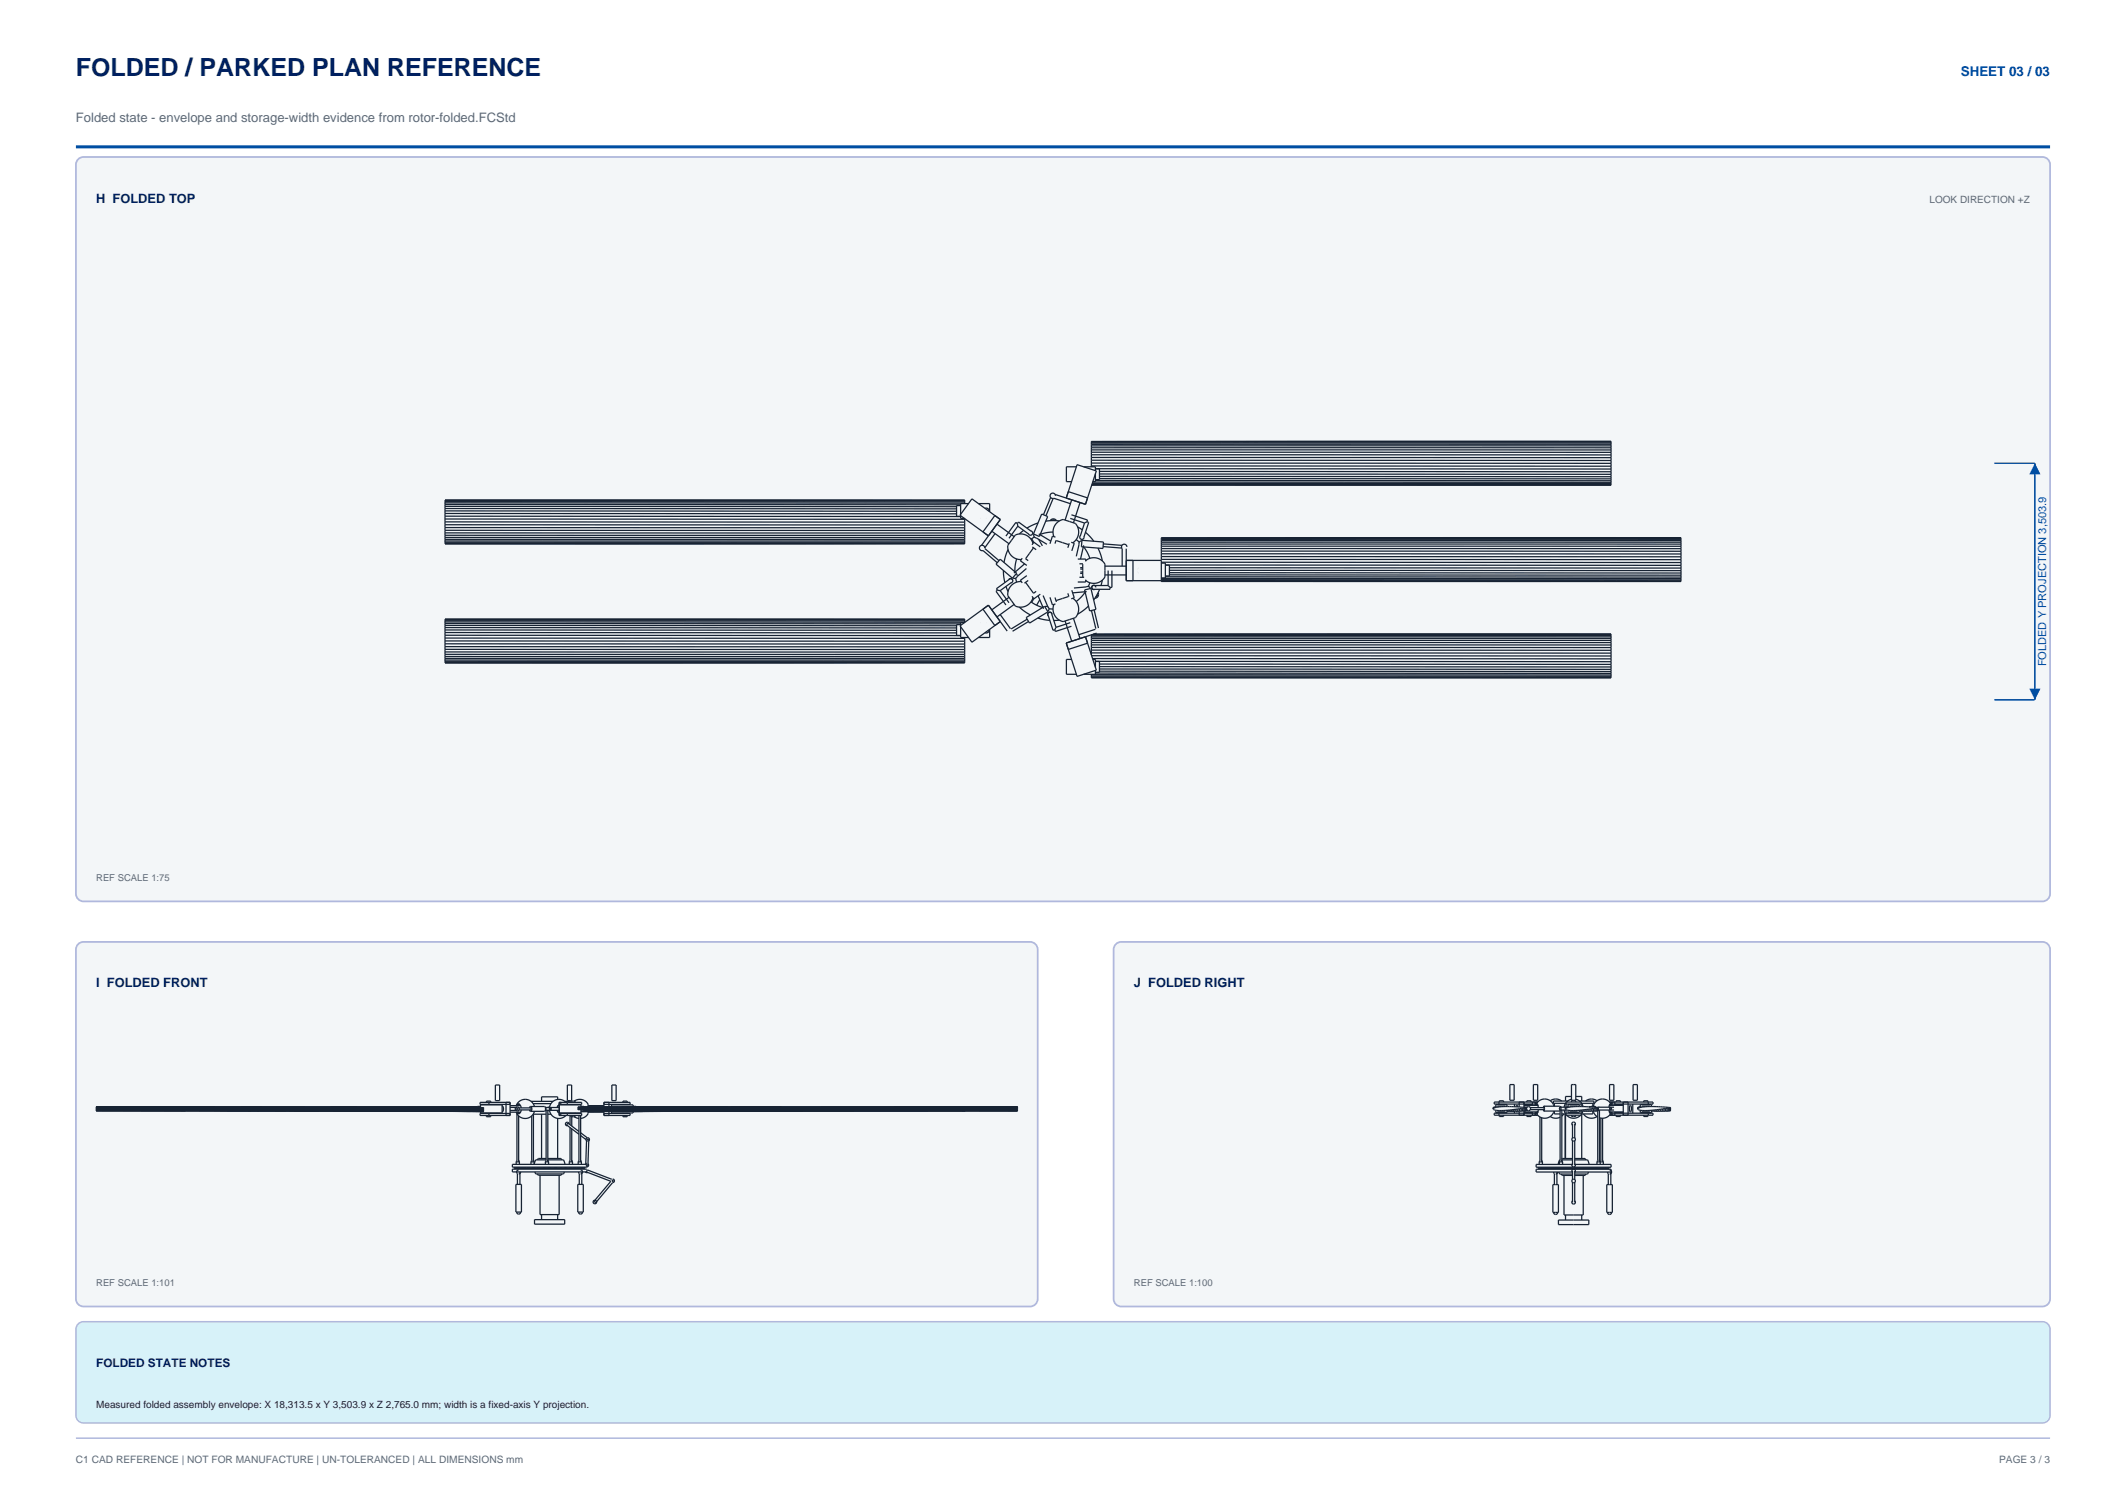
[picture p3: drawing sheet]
<svg xmlns="http://www.w3.org/2000/svg" width="420mm" height="297mm" viewBox="0 0 420 297" stroke-linecap="round" stroke-linejoin="round" font-family="sans-serif">
<path d="M15 29h390" fill="none" stroke="#004ea2" stroke-width=".6"/>
<path d="M15.3 31.6l.7-.5 .5-.1h387a1.5 1.5 0 0 1 1.5 1.5v144a1.5 1.5 0 0 1-1.5 1.5h-387a1.5 1.5 0 0 1-1.5-1.5v-144z" fill-rule="evenodd" fill="#f3f6f8" stroke="#b0b8dd" stroke-width=".35"/>
<g fill="none" stroke="#172333" stroke-width=".25">
<path d="M87.9 98.8h102.7M87.9 98.9h102.7M87.9 99.1h102.7M87.9 99.3l102.7 .1M87.9 99.6l101.9 .1M87.9 100l101.1 .1M189.8 99.8h-.8v2.2h.8l-101.9-.1M190.6 98.8l-102.7-.1v8.7h102.7v-5M190.6 98.8v.6M191.3 99.4h-1.5v2.2M193.3 99.4h2.2v1.7M207.6 98.2l-1.5 3.4"/>
<path d="M208 98.4l-1.4 3.5M208.4 97.6l6 2 2.2-6.6-3.8-1.2-2.2 6.6M208.5 97.9a.53 .53 0 0 0-.6-.5 .53 .53 0 0 0-.4 .7 .53 .53 0 0 0 .7 .3l3.3 1.1M211 97.1l3.9 1.2M211.7 98.7l-1.3 4M212.6 92.2h-1.9v2.9h1M213.4 99.2l-1.3 4M214.1 92.2h2.3v.7M215.6 92l102.7 .1M215.6 91.4l102.7 .1M215.6 90.9h102.7M215.6 90.3l102.7 .1"/>
<path d="M215.6 89.8h102.7M215.6 89.3h102.7M215.6 88.8l102.7 .1M215.6 88.4h102.7M215.7 95.8h102.6M215.7 95.6l102.6 .1M215.8 95.4l102.5 .1M215.9 95.2h102.4M216.4 94.9h101.9M216.4 92.6h101.9M216.4 93.6v1.5h-.5M216.4 92.6h.8v2.1h-.8"/>
<path d="M217.2 94.5l101.1 .1M217.2 94.1h101.1M217.2 93.6l101.1 .1M217.2 93.1l101.1 .1M318.3 87.2v8.6h-102.6M318.3 88.1h-102.7M318.3 87.7h-102.7M318.3 87.5h-102.7M318.3 87.3h-102.7M318.3 87.2h-102.7M318.3 87.2h-102.7v5M87.9 100.4l101.1 .1"/>
<path d="M87.9 100.9l101.1 .1M87.9 101.4l101.1 .1M87.9 102.5l102.7 .1M87.9 103.1h102.7M87.9 103.6l102.7 .1M87.9 104.2h102.7M87.9 104.7h102.7M87.9 105.2l102.7 .1M87.9 105.7h102.7M87.9 106.1h102.7M189.8 101.8v.6h.7M190.6 106.5h-102.7"/>
<path d="M190.6 106.8h-102.7M190.6 107.1h-102.7M190.6 107.2l-102.7 .1M190.6 107.3l-102.7 .1M193.8 102.4h.1M194.5 108.3l2.9 2.4M194.6 108.2a.53 .53 0 0 0-.6-.5 .53 .53 0 0 0-.5 .6 .53 .53 0 0 0 .7 .4l2.8 2.4M194.6 100.4h.5l.3 .6M194.8 102.4h.1M195.3 105.8l-5.6-4.1 2.3-3.2 5.6 4.1-3.7 5.1M195.9 104.9l3.4 2.5M196.5 101.8l-2.3 3.2"/>
<path d="M196.6 105.4l-2 2.8M196.9 103.5l3.5 2.5M197.1 116.6l-.3 .2 1.9 2.7M197.1 116.6h.5M197.6 116.6l1.7 2.4M197.6 110.4l3.2 2.8-.8 1-3.2-2.8zM198.2 112.6l.3 2.4M198.7 115.8l.4 1M199.1 108.5l-.7 2.6M199.3 114.5a.43 .43 0 0 1 .5-.2 .43 .43 0 0 1 .3 .4M199.3 118l-3.4 2.4M199.8 115.1l-2.2 1.5"/>
<path d="M200.1 114.7a.4 .4 0 0 0-.3-.4 .4 .4 0 0 0-.5 .2l-2.4 1.8 .2 .3M200.1 114.7l-.1 .2-.3 .2M200.4 119.4l-3.5 2.4M200.6 114.2l.2 .8M200.8 113.3l.2 .4M200.8 110.4l-.2 1.2-.1 1.3M201 103.4l-.3-.2-2 2.7M201 103.4l.1 .5M201 103.4l.2-.3 2.5 1.8M201.1 103.9l-1.8 2.4M201.1 103.9l2.1 1.6M201.4 119.9l2.2 1.5"/>
<path d="M201.8 114.8l-.8 .1-.9 .4-.5 .6-.4 .7a1.42 1.42 0 0 0 .5 1.8l.3 .5a1.95 1.95 0 0 0 3 .6l.7-.7 .4-.8M201.9 110.2l-.3 .5 1.3 1M202.2 104.7l-.8 .7M202.4 111.3l-2.1 1.9M202.6 115l1.5 2.1M202.6 110.3l.5 .4M202.8 112.3l-2.1 1.9-.6-.1M202.9 113.7l-1.3 .9 .3 .5M203.1 114.6l-.7 .6M203.6 104.8a.43 .43 0 0 1 .3 .7 .43 .43 0 0 1-.7-.1M203.7 118.9l1.1 .6 1.2 .5M203.8 106.4l.4 .7"/>
<path d="M203.9 107.6l.3-.5 1.3 .9M204 108l.7 .6M204.1 107.3l-.4-.7-.6-.7-.7-.4-.8-.1a1.42 1.42 0 0 0-1.6 1l-.3 .5a1.95 1.95 0 0 0 .3 3.1l.9 .4 .9 .1M204.1 108.2l-1.5 2.1M204.2 118.2l-.4 .7M204.3 105.5l.1 .6 2.4 1.4M204.4 106l-.7 .5M204.7 116.8l-.6 .4M205.1 103.3l-2.2 1M205.1 117.7l1.1 2.5M205.2 106.5l.7 1.3M205.2 105.4l2.4 1.5"/>
<path d="M205.4 118.4l-.6 1.1M205.5 117.3l-1.3 1-.3-.5M205.8 101.5l1.2 .5-1.7 3.9-1.1-.5zM206.1 117.6l.9 2.3M206.4 119.8a.53 .53 0 0 1 .7 .2 .53 .53 0 0 1-.1 .7M207.4 118l.5 1.5 .6-.2M207.5 102.8a.73 .73 0 0 1 1.2 0M207.7 102.8l.3-.1 .5 .1M208 105.1l-1.2 .1-1.3 .3M208.2 106l-.2-.8 .1-.8 .4-.8 .6-.6a1.42 1.42 0 0 1 1.9-.1l.5 .2a1.95 1.95 0 0 1 1.5 2.6l-.4 .9-.7 .6M208.4 118l.3 .9M208.5 106.1l-.6-.2-.5 1.5"/>
<path d="M208.6 106.7l-.2 .6M208.7 106.8l2.5 .7M209.3 102.9h-2.7M211 117.2l.2 .6M211.1 117.8l-2.5 .8M211.2 107.3l-.2 .9M211.4 102.4l2.9 .9M211.6 107.1l.6 .2-.5 1.5M211.7 101.7l3.1 1-.1 .3M211.7 116.6l.5 1.5-.6 .1M211.9 118.1l.6 .6 .5 .8 .1 .8-.1 .8a1.42 1.42 0 0 1-1.5 1.2l-.5 .1a1.95 1.95 0 0 1-2.8-1.2l-.2-.9 .2-.9M212.2 116.1l2.8-.3 .4 .4"/>
<path d="M212.6 106.6l.6 .5M212.9 104l.9 .6M212.9 110.4h1.6v.5M213.3 111.3h.6M213.3 114h.9M213.4 113.2h.5M213.4 112.1h.5M213.4 113h.5M213.4 112.4h.5M213.4 105.8a.43 .43 0 0 0 .2 .7 .43 .43 0 0 0 .6-.4M213.7 106.8l-.5 .3-.6 2.8M213.7 106.7l4.3 .3-.1 1.3-4.3-.3z"/>
<path d="M213.9 111.4v2.6M214.1 107.7l-.6 2.7M214.1 108l.7 1.1 .5 1.2M214.2 106v.1M214.3 103.3l-.9 2.5M214.3 116.5l1.2-.3 1 4.1-1.2 .3zM214.4 116.9l-.8 1-1 .9M214.4 105.1l1.7 1.8M214.5 110.7l.7-.4 .8-.2 .9 .2 .7 .3a1.42 1.42 0 0 1 .7 1.8v.5a1.95 1.95 0 0 1-2.1 2.3l-.9-.1-.8-.5M214.5 114.5v.4h-1.6M214.7 116.8l-2.8 .3M214.7 103l-.4 .3"/>
<path d="M214.7 103l.4 .2-1 2.9M215 119.7l-2.1 1.6M215.3 115.1l-.3 .7M216.2 115.6h2.7M216.3 115.6a.43 .43 0 0 0-.6 .4 .43 .43 0 0 0 .6 .4M216.5 116a.4 .4 0 0 0-.5-.4 .4 .4 0 0 0-.3 .5 .4 .4 0 0 0 .5 .3h3.1v-.4M216.8 117.3v.3l-.4 .3M216.9 108.2l.9 2.6M216.9 117a.73 .73 0 0 1-.6 1.1M217.2 116.4l-1.1 2.1M217.8 114.6l-.3 1M217.9 107.9l3.7 .3"/>
<path d="M218 107.4l3.7 .3M218.3 111.8h4.2M218.3 113.5h4.2M218.9 115.6l.4 .4M218.9 112.7v2.9M219.7 112.7v3.3h-.4M222.5 108.4v6.3h109.6M222.5 110.7h6.9M222.6 108a.53 .53 0 0 0-.7-.5 .53 .53 0 0 0-.2 .9v3.4M223.8 110.7v4M224.7 113h.1M224.7 112.4h.1"/>
<path d="M224.8 112.2h.1M224.8 113.1h.1M229.4 114.8h102.7M229.4 106.2h102.7v8.6h-102.7zM229.4 114.5h102.7M229.4 114.2l102.7 .1M229.4 111l102.7 .1M229.4 110.5h102.7M229.4 109.9l102.7 .1M229.4 109.4h102.7M229.4 108.8l102.7 .1M229.4 108.3h102.7"/>
<path d="M229.4 107.9h102.7M229.4 107.4h102.7M229.4 111.2h.8v2.9h-.8M230.2 113.9l101.9 .1M230.2 111.6h101.9M230.2 111.6h.8v2.1h-.8M231 113.5l101.1 .1M231 113.1l101.1 .1M231 112.6l101.1 .1M231 112.1l101.1 .1M332.1 107.1h-102.7M332.1 106.8h-102.7"/>
<path d="M332.1 106.5h-102.7M332.1 106.3h-102.7M332.1 106.2h-102.7M87.9 122.3h102.7M87.9 122.4h102.7M87.9 122.6h102.7M87.9 122.8l102.7 .1M87.9 123.1l101.9 .1M87.9 123.5l101.1 .1M87.9 123.9l101.1 .1M87.9 124.4l101.1 .1M87.9 124.9l101.1 .1"/>
<path d="M87.9 126l102.7 .1M87.9 126.6h102.7M87.9 127.1l102.7 .1M87.9 127.7h102.7M87.9 128.2l102.7 .1M87.9 128.7l102.7 .1M87.9 129.2h102.7M87.9 129.6h102.7M189.8 123.4h-.8v2.1h.8l-101.9-.1M189.8 123.8v2.1h1.5M190.5 123h-.7v.5M190.6 122.9v-.6h-102.7v8.6h102.7"/>
<path d="M190.6 130h-102.7M190.6 130.3h-102.7M190.6 130.6h-102.7M190.6 130.7l-102.7 .1M190.6 130.9h-102.7M190.6 125.9v5M193.8 123h.1M194.2 120.3l2.3 3.2M194.8 123h.1M195.4 124.4l-.3 .5h-.5M195.5 124.3v1.6h-2.2M197.6 121.4l2 2.8"/>
<path d="M197.6 122.7l-5.6 4.1-2.3-3.2 5.6-4.1 3.7 5.1M202.7 122l3.7-2.3 .6 1.1-3.6 2.2zM202.9 122.3l-3.1 1.9M203.2 122.7l-3.2 2M205 122l2.4 .5M207.2 120.2l.8 .1M207.8 121.3l.8 2.6M207.8 121.3a.4 .4 0 0 0-.5-.4 .4 .4 0 0 0-.2 .7l.9 2.9 .4-.2M207.8 121.4a.43 .43 0 0 0-.5-.5 .43 .43 0 0 0-.2 .7M208.6 123.9l-.2 .4M209.3 122.5h-1.1M210.4 122.6l1.3 4"/>
<path d="M211.4 123l-2.8 .9M211.7 123.7l-3.2 1-.1-.4M211.7 130.2h-1v3h1.9M212.1 122.1l1.3 4M214.9 127l-3.9 1.2M215.6 133.8h102.7M215.6 133.2v.6l102.7 .1M215.6 133.7h102.7M215.6 133.5h102.7M215.6 133.2l102.7 .1M215.6 128.9l102.7 .1M215.6 128.4h102.7"/>
<path d="M215.6 127.8l102.7 .1M215.6 127.3l102.7 .1M215.6 126.9h102.7M215.6 126.5h102.7M215.6 125.4v3.9M215.6 120.6l.9 3.6M215.7 129.5h102.6M215.8 130l102.5 .1M215.9 130.2h.5v1.6M216.1 125.2h102.2v8.7M216.1 120.4l.9 3.6M216.4 124.3l-3.3 1"/>
<path d="M216.4 132.9l101.9 .1M216.4 130.6l101.9 .1M216.4 132.4v.8h-2.3M216.4 130.6h.8v2.2h-.8M216.6 125l-6 2 2.2 6.6 3.8-1.3-2.2-6.6M217.2 132.5l101.1 .1M217.2 132.1l101.1 .1M217.2 131.6l101.1 .1M217.2 131.1l101.1 .1M318.3 126.1h-102.7M318.3 125.8h-102.7M318.3 125.5h-102.7"/>
<path d="M318.3 125.3l-102.7 .1M318.3 125.2l-102.4 .1"/>
</g>
<path d="M15.6 186.3l.9-.3h187a1.5 1.5 0 0 1 1.5 1.5v69a1.5 1.5 0 0 1-1.5 1.5h-187a1.5 1.5 0 0 1-1.5-1.5v-69l.1-.5z" fill-rule="evenodd" fill="#f3f6f8" stroke="#b0b8dd" stroke-width=".35"/>
<g fill="none" stroke="#172333" stroke-width=".25">
<path d="M19 218.6l76.5 .2M19 218.6l76.5 .3M19 218.6l76.5 .4M19 218.6l76.5 .5M19 218.7l76.5 .5M19 218.7l76.5 .7M19 218.8l76.5 .6M19 218.8l76.5 .6zM19 218.8l76.5 .7zM19 218.9l76.5 .6M19 219l76.5 .5M19 219.1l73.9 .4"/>
<path d="M19 219.2l68.3 .3M19 219.2l61.7 .2M19 219.3l53.7 .1M19 219.3l44 .1M19 219.4h.1M19 219.4h17.7M21.2 218.6h11.8M21.2 218.6l74.3 .1M21.2 218.6h-2.2v.8M33 218.6h14.5M33 218.6l61.9 .1M36.7 219.4l-17.7-.1 32.2 .1"/>
<path d="M36.7 219.4h14.5M47.5 218.6h17.7M47.5 218.6h46.8M49.8 219.3h-6.3M51.2 219.4h11.8M56.5 219.4h-5.8M57.2 219.4h5.3M63 219.4h9.7M65.2 218.6h29.1zM72.7 219.4h8M80.7 219.4l12.2 .1M92.9 219.5h2.6"/>
<path d="M94.9 218.5h-.6v.2M94.9 218.7v-.5h4.3v1.6h-4.3v-.3M95.5 219.2l-76.5-.5 76.5 .6M95.5 218.7v.8M96.1 217.7v-.3h.8v.3M96.1 218.1v.1M96.1 219.8v.1M96.6 217.7v.4M96.6 219.9v.4M96.9 218.1v.1M96.9 219.8v.1M97.9 214.3h.8v3h-.8z"/>
<path d="M98.2 218.1v.1M98.2 219.8v.1M99.2 218.4a.84 .84 0 0 1 0 1.2M100 217.7v2.6M100.8 219.6h2M100.8 218.7h1.1M100.8 219.3h1.1M100.8 218.3h2M100.8 218.1h-6v-.4h6v2.6h-6v-.4h6M102 218.3l.7-.9 1.1-.3 1.1 .4 .7 1M102 218.3a.51 .51 0 0 1 .7-.2 .51 .51 0 0 1 .3 .6v.1M102.1 219.9v9.3l-.1 .2"/>
<path d="M102.2 219.6l.3 .3M102.2 218.7l-.3 .2 .3 .4M102.2 218.8l.1 .1-.1 .3M102.2 219.6l.4 .3M102.2 219.6l.4 .3zM102.3 218.2l.3-.1-.4 .2zM102.3 219.6l.3 .3M102.4 219.6l.2 .3M102.5 218.2l.1-.1-.2 .2zM102.5 219.6l.2 .2M102.5 218l-.3 .3M102.5 219.2h2.4"/>
<path d="M102.5 218.8h2.4M102.5 218.1h.1M102.5 218.1l-.3 .2M102.6 218.1l-.4 .2M102.6 218.1l-.3 .2 .3-.2M102.6 219.9l-.3-.3 .3 .3M102.6 219.9h-.1M102.6 218.1l-.3 .2M102.7 218.1l-.3 .2M102.7 218.1l-.2 .2M103 219.2l-.1 .3a.45 .45 0 0 1-.4 .4 .45 .45 0 0 1-.5-.3M104.6 219.2l.2 .3"/>
<path d="M104.8 218.8a.2 .2 0 0 1 .1 .2 .2 .2 0 0 1-.1 .2M104.8 218.5l-.2 .3M104.8 218.5a.58 .58 0 0 1 0 1M104.8 218.5h2.7l.3 .4M104.9 217.5h4.4M105.3 217.9h3.5M105.6 219.5l-.3 .5-.4 .5-1.1 .4-.6-.1-.5-.3-.7-.9M107.7 218.6l.2 .2M107.8 219.1l-.3 .4h-2.7M107.9 219.2l-.2 .1M108.1 218.7l-.3 .3 .1 .2v10l-.1 .2M108.1 218.7l-.3 .2 .2 .4h2.5"/>
<path d="M108.1 218.7h.1M108.1 218.7h2.4M108.2 219.3h-.1M108.2 219.3v10.1M108.3 218.6h.3M108.3 219.3h.3M108.6 219.3l.4 .9 .8 .6h1.1l.9-.5M108.8 218.7v.6M108.8 218.7l-.3 .3 .3 .3M110.1 219.3l.4 .5zM110.2 217.1v-.5h-3.2v.9M110.4 219.6h.1"/>
<path d="M110.4 218.3h.1M110.5 218.2l-.4 .5 .4-.5h4.3v.4l86.2 .1M110.5 218.1h4.4v-.4h-4.4v2.6h4.4v-.4h-4.4M110.8 217.7v.5M110.8 219.8v.5M111.6 217.5h1v.2M111.8 217.7l-.9-.5h-1l-.9 .5-.4 1M112.1 217.7v.4M112.1 219.9v.4M112.1 214.3h.8v3h-.8zM112.8 217.7v-.3h.8v.3M112.8 218.1v.1"/>
<path d="M112.8 219.8v.1M113.4 217.4l.9-.3 1 .1 .8 .7 .1 .7M113.6 218.1v.1M113.6 219.8v.1M114.2 219.1l86.8 .1M114.2 218.8l76.5 .2M114.2 218.8l86.8 .2M114.2 218.7l86.8 .2M114.2 218.6l76.5 .2M114.2 219.1l76.5 .2M114.2 219l76.5 .2M114.2 218.9l86.8 .3"/>
<path d="M114.4 219.8v.1M114.7 219.8v.1M114.8 219.2l75.9 .1M114.8 219.5h.6M114.8 218.5l8 .1M114.8 219.1v.7h-4.3M115.4 219.3l75.3 .1M115.4 219.2v.3M116.2 219.5v.4l-.3 .4-.6 .4-.6 .2M116.2 219.6h3.1M116.2 218.3h3.1M119.3 218.1h5.2v-.4h-5.2v.9"/>
<path d="M119.3 219.4v.9h5.2v-.4h-5.2M120.3 217.7v.9M120.3 219.4v.9M120.8 218.6v-.4h4.3v.4h8M120.9 214.3h.8v3h-.8zM122.4 219.5h-7.6M122.8 218.6l67.9 .1M122.8 218.6h21.7M123.1 217.7v-.3h.8v.3M123.1 218.1v.1M123.1 219.8v.1M123.9 218.1v.1"/>
<path d="M123.9 219.8v.1M124.5 218.6h.1M125.1 219.5h.6M125.1 218.5h.6v.1M125.1 219.4v.4h-4.3v-.4M125.7 219.4v.1M129.5 219.4l-14.7 .1M133 219.4l-7.9 .1M133.1 218.6h10.7M133.1 218.6h21.3M136.7 219.4l-3.6 .1M137 219.4l-21.6 .1"/>
<path d="M139.8 219.4l-14.7 .1M144.5 218.6h46.2M146.7 219.4h-9.7M146.7 219.4h-31.3M147.3 219.4l-21.6 .1M157 219.4h-9.7M157 219.4h-24.5M158.5 219.4h-11.8M162.2 218.6h-17.7M162.2 218.6h28.5M168.8 219.4h-11.8M168.8 219.4h-19.6"/>
<path d="M173 219.4h10.3M173 219.4h-57.6h43.1M173 219.4h-14.5M176.7 218.6h-14.5M176.7 218.6h14v.8M183.3 219.4h-14.5M190.7 219.4h-17.7M190.7 219.4h.1M190.7 218.7h10.3M190.7 218.6h10.3M190.7 218.6h10.3v.8M190.7 219.4h10.3"/>
<path d="M190.7 219.3l10.3 .1-10.3-.1M190.7 219.3h10.3M190.7 218.6h-14M190.7 218.9l10.3 .1M190.7 218.7l10.3 .1M190.7 219.1h10.3M201 219.4h-17.7M201 219.4h.1M201 218.8l-86.8-.2v.6M96.1 220.3v.2h.8v-.2M101.6 230.9v-.2h13.9v.2M101.6 230.5v.1h13.9v-.1"/>
<path d="M101.9 233.9h1.1v5.5h-1.1zM102 229.4h.6v.5M102 229.4v.5M102.1 230.6v.1M102.1 239.4a.4 .4 0 0 0 .4 .4 .4 .4 0 0 0 .4-.4M102.1 230.6h.1M102.1 230.7h.1M102.2 230.6v.1M102.3 229.1l.3 .3M102.5 230.6v.1M102.5 220.4v9M102.5 231l-.4 .4 .1 .3v2.2"/>
<path d="M102.7 231.4v2.5M102.9 231.4l-.1 .3-.3 .1M102.9 230.6v.1M103 230.6v.1M103.6 230.6v.1M104.4 230.6v.1M104.9 229.4v.5M105 220.4v8.8l-.1 .2M105.2 229.1l.3 .3M105.3 230.6v.1M105.3 220h2.6M105.4 230.6v.1"/>
<path d="M105.4 220v9.4M105.5 230.6v.1M105.7 231.4l.1 .4h5.5l.2-.4M106.2 231.8l.1 .3h4.5l.2-.3M106.3 230.6v.1M106.4 230.6v.1M106.7 232.1v7.8h3.8v-7.8M107 220v8.8M107 239.9v.9M107.4 230.6v.1M107.5 230.6v.1M107.9 228.8h-.2a1.72 1.72 0 0 0-1.5 .1v.1"/>
<path d="M107.9 229h-1.5a.68 .68 0 0 0-.9 .9v-.5h-.6M108.1 229.1l.3 .3M108.2 228.8h2.6l.2 .2M108.2 229h2.4a.54 .54 0 0 1 .8 .2l.2 .7M108.2 220h.6M108.4 229.4h-.7v.5M108.4 229.4v.5M108.5 230.6v.1M108.6 230.6v.1M109.7 230.6v.1M110.2 220.9v7.9M110.2 239.9v.9"/>
<path d="M110.8 230.6v.1M111.7 230.6l-.1 .1M111.8 230.6v.1M112.4 222a.35 .35 0 0 0-.4-.4 .35 .35 0 0 0-.3 .4 .35 .35 0 0 0 .4 .3M112.6 222.7v6.5l-.1 .2M112.6 220.3v1.8M112.7 230.6v.1M112.8 220.3v.2h.8v-.2M112.8 230.6v.1M112.8 229.1l.3 .3M113 220.5v1.9M113 222.9v6.5"/>
<path d="M113.1 229.4h-.6v.5M113.1 229.4v.5M113.4 220.5l1 .4M113.5 230.6v.1M113.6 230.6v.1M114.1 233.9h1.1v5.5h-1.1zM114.2 230.6v.1M114.2 229.4h.7v.5M114.2 229.4v.5M114.3 239.4a.4 .4 0 0 0 .4 .4 .4 .4 0 0 0 .4-.4M114.3 231.4l.1 .3v2.2M114.4 220.3v8.9l-.2 .2"/>
<path d="M114.4 223.4l-2.2-1.6-.3 .3 2.5 1.9M114.5 229.1l.3 .3M114.6 230.6v.1M114.7 231a.4 .4 0 0 1 .4 .4 .4 .4 0 0 1-.4 .4M114.7 230.6v.1M114.7 224.2l1.1 .8M114.7 223.7l1.3 1M114.7 220.3v9.1M114.9 230.6v.1M114.9 231.4v2.5M115 230.6v.1M115 230.7h.1"/>
<path d="M115 230.6h.1M115.1 230.6v.1M115.6 231.4l.5 .1M115.9 225.3l-.2 4.5M115.9 225h.4l-.2 5.1h-.4M115.9 229.7l-.3 .2M115.9 230.9h-14.7v.5h14.7M115.9 229.9h-14.7v.6h14.7v-.4M116.2 229.8l.1 .4-.4 .2M116.2 224.8l-.2 .4M116.3 225.3a.35 .35 0 0 0 0-.6 .35 .35 0 0 0-.5 .2 .35 .35 0 0 0 .3 .5M120.9 233l.3 .3"/>
<path d="M121 232.8l.3 .2v.4l-.3 .1-3.3 4-.3-.3 3.3-3.9-4.8-1.9 .1-.4 4.9 1.9M121.1 233l-.1 .4M123.1 220.3v.2h.8v-.2M105.6 240.8h6v.9h-6z"/>
<circle cx="102.2" cy="219" r=".4"/>
<circle cx="117.5" cy="237.4" r=".35"/>
</g>
<path d="M220.3 186.6l.7-.5 .5-.1h182a1.5 1.5 0 0 1 1.5 1.5v69a1.5 1.5 0 0 1-1.5 1.5h-182a1.5 1.5 0 0 1-1.5-1.5v-69z" fill-rule="evenodd" fill="#f3f6f8" stroke="#b0b8dd" stroke-width=".35"/>
<g fill="none" stroke="#172333" stroke-width=".25">
<path d="M295 219a1.98 1.98 0 0 0 1.6 .3M295 218.8v.2M295 218.8h.1M295 218.9v.1M295 218.7v.2M295 218.7v.1M295.1 218.8l-.1 .1M295.1 218.6v.2M295.1 218.6l-.1 .1M295.2 218.8h-.1M295.3 218.6l-.1 .2M295.3 218.6h-.2"/>
<path d="M295.4 218.7l-.2 .1M295.5 218.5l-.1 .2M295.5 218.5l-.2 .1M295.5 219.2v.5h2.2v-.4M295.5 218.5h.1M295.6 218.7h-.2M295.7 218.5l-.1 .2M295.8 218.4l1.6 .1M295.8 219.3v.1h1.6M295.9 218.6l-.3 .1M296 218.5l-.1 .1M296.1 217.6v.4"/>
<path d="M296.1 219.8v.4M296.2 217.4v.2M296.2 218v.1M296.2 219.7v.1M296.2 217.4h.1M296.2 217.4h.8v.2M296.2 218.6h-.3M296.2 218.6h3.6M296.3 218.5l-.1 .1M296.6 219.3h.1M297 219.3v.1M297 219.3h-.4"/>
<path d="M297 218v.1M297 219.7v.1M297.4 219.3v.1M297.4 219.3h-.4M297.7 218.5v-.4h-2.2v.6M297.7 219.4h.9M297.7 219.4h.1M297.8 219.2v.2M297.8 219.2l-.4 .1M298.2 219.4h1.2M298.2 219.2v.2h-.4M298.2 219.2h-.4"/>
<path d="M298.3 214.2h.8v3.1h-.8zM298.7 219.2l-.1 .2M298.7 219.2h-.5M299.1 219.1l-.1 .3h-.4M299.1 219.1l-.4 .1M299.2 218v.5M299.2 219.4v.4M299.5 218.6a.2 .2 0 0 1 .2-.3 .2 .2 0 0 1 .1 .3M299.5 219l-.1 .4M299.5 219l-.4 .1M299.8 219.4l-.1 .2-.2-.2M299.8 219.4h-.4"/>
<path d="M299.8 218.6l1.7 .1M299.9 219l-.1 .4M299.9 219h-.4M300.1 217.6v1M300.1 219.4v.8M300.2 219.4h-.4M300.2 218.9v.5M300.2 218.9l-.3 .1M300.5 219.4h-.3M300.5 218.9v.5M300.5 218.9h-.3M300.8 219.4h-.3"/>
<path d="M300.8 218.8v.6M300.8 218.8l-.3 .1M301 219.4h-.2M301 218.8v.6M301 218.8h-.2M301.1 219.6h2.7M301.1 218.6h.6M301.1 218.1h1.6M301.1 219.7h1.6M301.1 217.6v1.1M301.1 219.4v.8M301.2 219.4h-.2"/>
<path d="M301.2 218.8v.6M301.2 218.8h-.2M301.3 219.4h-.1M301.4 218.7l-.1 .7M301.4 218.7l-.2 .1M301.5 218.7l-.1 .7M301.5 219.2h.2M301.5 218.7v.7h-.2M301.5 218.7h-.1M301.6 217.6v-.2h.9v.2M301.6 218v.1M301.6 219.7v.1"/>
<path d="M302.3 219.1h2.7M302.3 218.7h2.7M302.5 218v.1M302.5 219.7v.1M302.7 217.6v.7M302.7 219.6v.6M302.9 214.2h.9v3.1h-.9zM303.3 217.6v.7M303.3 219.6v.6M303.4 219.6v.1M303.4 218.1l.8-.8 1.1-.3 1.1 .5 .6 .9M303.4 218.1h.1a.22 .22 0 0 1 .3-.1 .22 .22 0 0 1 0 .3l.1 .4"/>
<path d="M303.4 218.1v.2M303.5 219.8h-8.3v.4h8.6M303.6 219.6l.1 .2-.1-.1M303.6 219.6l.1 .2-.1-.2M303.6 218.3l.1-.2-.1 .2M303.7 218l-.1 .1M303.7 219.6l.1 .1zM303.7 218l-.1 .3M303.7 218.1v.2zM303.8 219.7h.1M303.8 218.1h.1M303.8 217.6h-8.6v.4h8.3"/>
<path d="M303.8 218.2v.1M303.8 219.6h.1M303.8 218.3h-2.7M303.9 219.1l-.1 .5a.19 .19 0 0 1-.1 .3 .19 .19 0 0 1-.3-.2M304.9 219.1l.1 .3M305 218.7v.4M305 219.1h.1M305 218.4l.1 .5-.1 .5M305 218.4l-.1 .3M305 218.4h3.1l.1 .3M306.3 217.4l.5-.3 .6-.1 1.1 .4M307 219.4l-.2 .5-.4 .5-1.1 .4-1.1-.2-.8-.9"/>
<path d="M307.1 219.4v.6h1.1M307.1 217.9v.5M308.2 218.5l.2 .1M308.2 219.3h.1M308.2 219.2l-.1 .2h-3.1M308.4 218.6l-.3 .3 .1 .3v10l-.1 .2M308.4 218.6h.1M308.4 218.6v.6M308.4 218.6l-.3 .3 .3 .3M308.4 219.2h1M308.4 218.6h1M308.5 219.2h-.1"/>
<path d="M308.5 220h.8v8.8M308.5 219.2v10.2M308.9 220l-.4 .4M309 219.2l.4 .9M309.2 220v8.8M309.3 219l.1 .1M309.3 218.8v.2M309.3 218.8h.1M309.3 218.9v.1M309.3 218.7v.2M309.3 218.7v.1M309.4 218.8l-.1 .1"/>
<path d="M309.4 219.1l1.5 .2M309.4 217.8l-.4 .8M309.4 219.1v1.1h3v-.8M309.4 219.8h3M309.4 218h3M309.4 218.6v.2M309.4 218.6l-.1 .1M309.5 218.8h-.1M309.5 218.6v.2M309.5 218.6h-.1M309.7 218.7l-.2 .1M309.7 217.4h-2.8v.5h2.4"/>
<path d="M309.7 218.5v.2M309.7 218.5l-.2 .1M309.8 219.2v.5h2.2v-.4M309.8 218.5h-.1M309.9 218.7h-.2M310 218.5l-.1 .2M310.1 218.4l1.6 .1M310.1 219.3v.1h1.6M310.2 218.6l-.3 .1M310.2 218.5v.1M310.5 217.1l-1 .5M310.5 216.5h-1.2v.9"/>
<path d="M310.5 217.6v-.2h.8v.2M310.5 214.2h.8v3.1h-.8zM310.5 218v.1M310.5 219.7v.1M310.5 218.6h-.3M310.5 218.6l2-.1 2.8 .2M310.6 218.5l-.1 .1M310.9 219.3h.1M311.3 219.3l-.1 .1M311.3 219.3h-.4M311.3 217.1l1 .5M311.3 216.5h1.2v.9"/>
<path d="M311.3 218v.1M311.3 219.7v.1M311.7 219.3l-.1 .1M311.7 219.3h-.4M312 218.5v-.4h-2.2v.6M312 219.4h.1M312 219.4h.5M312 217.4h2.9v.5h-2.4M312.1 219.2l-.1 .2M312.1 219.2l-.4 .1M312.4 217.8l.3 .7M312.4 218.5v-.9h-3v1"/>
<path d="M312.5 219.4h.4M312.5 219.2v.2M312.5 219.2h-.4M312.7 219.4l-.3 .7M312.8 220l.6 .5 .6 .3h.8l.7-.3M312.9 219.4h.4M312.9 219.2v.2M312.9 219.2h-.4M313.3 219.4h.4M313.4 219.1l-.1 .3M313.4 219.1l-.5 .1M313.8 219l-.1 .4"/>
<path d="M313.8 219l-.4 .1M314.1 219.4h-.4M314.1 219v.4M314.1 219h-.3M314.4 218.5l.2 .1M314.4 218.5l-.5 .1M314.4 219.4h-.3M314.5 218.9l-.1 .5M314.5 218.9l-.4 .1M314.6 218.4l-.2 .1M314.6 218.4l.4 .3M314.6 218.4l.5 .1 .2 .2"/>
<path d="M314.7 219.4v.6h-2.2v8.8M314.7 217.9v.5M314.8 219.4h-.4M314.8 219.4l.3 .7 .5 .5M314.8 218.9v.5M314.8 218.9h-.3M315 219.4h-.2M315.1 218.8l-.1 .6M315.1 218.8l-.3 .1M315.3 219.4h-.3M315.3 218.7h.4M315.3 218.8v.6"/>
<path d="M315.3 218.8h-.2M315.5 219.4h-.2M315.5 217.4l-.6-.3-.6-.1-1.1 .4M315.5 218.8v.6M315.5 218.8h-.2M315.6 219.4h-.1M315.6 218.7v.7M315.6 218.7l-.1 .1M315.6 219.4v9.8l-.1 .2M315.7 218.7v.7M315.7 218.7v.7h-.1M315.7 218.7h-.1"/>
<path d="M315.8 218.6h.1M315.8 218.6l-.2 .1M315.8 219.2h3.1M315.8 218.6h3.1M315.9 219.2h-.1M316 219.2v10.2M317.9 219.2v.4a.19 .19 0 0 0 .2 .3 .19 .19 0 0 0 .2-.2M317.9 219.6h2.8M317.9 218.3h2.8M317.9 219.6h.1M318 218.2h.1M318 217.6h8.6v.4h-8.3"/>
<path d="M318 214.2h.8v3.1h-.8zM318 219.6v.1M318 218.1h.1M318 218.1l.1 .2zM318 219.7h.1M318 218l.2 .3M318.1 219.6l-.1 .1zM318.1 218v.1M318.1 218.6l.3 .3-.3 .3M318.1 218.6v.6M318.1 218.3l-.1-.2 .1 .2M318.1 219.6l-.1 .2 .1-.2"/>
<path d="M318.2 219.6l-.1 .2v-.1M318.3 219.8h8.3v.4h-8.6M318.3 219.7l-.4 .6-.6 .4-.6 .1-.7-.1M318.3 218.1l-.8-.8-1.1-.3-1.1 .5-.5 .9M318.3 218.1a.24 .24 0 0 0-.4 0 .24 .24 0 0 0 0 .3v.2M318.3 218.1l.1 .2M318.4 219.6l-.1 .1M318.4 217.6v.7M318.4 219.6v.6M319 218.1h1.7M319 219.7h1.7M319 217.6v.7"/>
<path d="M319 219.6v.6M319.3 217.6v-.2h.8v.2M319.3 218v.1M319.3 219.7v.1M320.1 218v.1M320.1 219.7v.1M320.7 217.6v2.6M321.6 217.6v2.6M322 218.3a.92 .92 0 0 1 .1 1.3l-.2-.6zM322.6 218v1.8M322.6 214.2h.9v3.1h-.9zM323.5 219a1.98 1.98 0 0 0 1.7 .3"/>
<path d="M323.5 218.8v.2M323.5 218.8h.1M323.5 218.9v.1M323.6 218.7l-.1 .2M323.6 218.7l-.1 .1M323.6 218.8l-.1 .1M323.6 218.6v.2M323.6 218.6v.1M323.8 218.8h-.2M323.8 218.6v.2M323.8 218.6h-.2M323.9 218.7l-.1 .1"/>
<path d="M324 218.5l-.1 .2M324 218.5l-.2 .1M324 219.2v.5h2.2v-.4M324 218.5h.1M324.2 218.7h-.3M324.2 218.5v.2M324.3 218.4l1.6 .1M324.3 219.3v.1h1.6M324.5 218.6l-.3 .1M324.5 218.5v.1M324.7 218v.1M324.7 219.7v.1"/>
<path d="M324.8 218.6h-.3M324.8 218.6l2.4-.1 2.8 .2M324.8 218.5v.1M325.1 219.3h.1M325.5 219.3v.1M325.5 219.3h-.3M325.5 217.4h-.8v.2M325.6 217.4h.1M325.6 217.4v.2M325.6 218v.1M325.6 219.7v.1M325.6 217.6v.4"/>
<path d="M325.6 219.8v.4M325.9 219.3v.1M325.9 219.3h-.4M326.2 218.5v-.4h-2.2v.6M326.2 219.4h.1M326.3 219.4h.4M326.4 219.2l-.1 .2M326.4 219.2l-.5 .1M326.7 219.4h.4M326.8 219.2l-.1 .2M326.8 219.2h-.4M327.1 219.4h.5"/>
<path d="M327.2 219.2l-.1 .2M327.2 219.2h-.4M327.6 219.4h.4M327.6 219.1v.3M327.6 219.1l-.4 .1M328 219v.4M328 219l-.4 .1M328.4 219.4h-.4M328.4 219v.4M328.4 219h-.4M328.7 219.4h-.3M328.7 218.9v.5"/>
<path d="M328.7 218.9l-.3 .1M329 219.4h-.3M329.1 218.9l-.1 .5M329.1 218.9h-.4M329.3 219.4h-.3M329.3 218.8v.6M329.3 218.8l-.2 .1M329.6 219.4h-.3M329.6 218.8v.6M329.6 218.8h-.3M329.7 219.4h-.1M329.8 218.8l-.1 .6"/>
<path d="M329.8 218.8h-.2M329.9 219.4h-.2M329.9 218.7v.7M329.9 218.7l-.1 .1M330 218.7v.7M330 218.7v.7h-.1M330 218.7h-.1M296.2 220.2v.3M296.2 220.5h.1M297 220.2v.3h-.8M301.6 220.2v.3h.9v-.3M303.9 230.5v.1h7"/>
<path d="M304.1 229.4h.6v.5M304.1 229.4v.5M304.2 220.6v8.6l-.1 .2M304.3 230.6v.1M304.4 230.6v.1M304.4 229.1l.3 .3M304.4 230.7h.1M304.5 230.6v.1M304.6 220.7v8.7M304.7 230.6v.1M304.8 230.6v.1M305.2 230.6v.1"/>
<path d="M305.3 230.6v.1M305.8 230.6v.1M305.9 230.6v.1M306.3 220.5l1 .3 .9-.2M306.7 230.6v.1M306.8 233.9h1.1v5.5h-1.1zM306.9 239.4a.4 .4 0 0 0 .4 .4 .4 .4 0 0 0 .4-.4M306.9 231.4l.2 .4v2.1M307.6 231.4v2.5M307.6 230.6v.1M307.7 231.4l-.1 .4h-.3M307.8 230.6v.1"/>
<path d="M307.9 231.4l.2 .4h2.6M308.2 229l-.4 .9M308.4 229.1l.3 .3M308.5 231.8l.1 .3h2.1M308.5 229h2.2M308.6 230.6v.1M308.7 230.6v.1M308.7 229.4h-.6v.5M308.7 229.4v.5M309 232.1v7.8h3.8v-7.8M309.3 239.9v1M309.5 220.2l.6 .5 .8 .1 .7-.1 .7-.5"/>
<path d="M309.7 230.6v.1M309.8 230.6v.1M310.5 220.2v.3h.8v-.3M310.6 229.9h-7.1v.6h14.8v-.6h-7.1M310.7 237.2a.35 .35 0 0 0-.1 .5 .35 .35 0 0 0 .5 0 .35 .35 0 0 0 0-.5M310.7 228.8h-2.1l-.1 .1M310.7 222.2a.35 .35 0 0 1-.1-.5 .35 .35 0 0 1 .5 0 .35 .35 0 0 1 0 .5M310.7 229.8a.35 .35 0 0 0-.1 .5 .35 .35 0 0 0 .5 0 .35 .35 0 0 0 0-.5M310.7 221.9v2.8M310.7 225.3v4.8M310.7 231.2v1.7M310.7 233.5v3.9"/>
<path d="M310.8 230.6v.1M310.9 230.9l.3 .2-.1 .4M310.9 230.9l-.4 .2 .2 .4M310.9 230.9h-7.4v.5h7.1M310.9 230.9h7.4v.5h-7.1M310.9 230.7h-7v.2M310.9 230.7h7v.2M310.9 230.6v.1M311.1 228.8h2l.2 .2M311.1 229h2a.64 .64 0 0 1 .8 .8v.1M311.1 221.9v2.8M311.1 225.3v4.8"/>
<path d="M311.1 231.2v1.7M311.1 233.5v3.9M312 230.6v.1M312.5 239.9v1M313.1 230.6v.1M313.3 231.8l-.2 .3h-2M313.8 231.4l-.2 .4h-2.5M314 230.6v.1M314.1 230.6v.1M314.2 230.6v.1M315 230.6v.1M315.1 230.6v.1"/>
<path d="M315.5 229.4h.6M315.5 229.4v.5M315.8 229.1l.3 .3M315.8 230.6v.1M315.9 230.6v.1M316.1 229.4h.6M316.1 229.4v.5M316.3 220.8v8.4l-.2 .2M316.4 229.1l.3 .3M316.5 230.6v.1M316.6 230.6v.1M316.6 220.8v8.6"/>
<path d="M316.7 229.4v.5M317 230.6v.1M317.3 230.6v.1M317.4 230.6v.1M317.4 233.9h1.1v5.5h-1.1zM317.6 239.4a.4 .4 0 0 0 .4 .4 .4 .4 0 0 0 .4-.4M317.6 231.4l.1 .4v2.1M317.9 230.5v.1h-7M318 231a.4 .4 0 0 1 .4 .4 .4 .4 0 0 1-.4 .4M318.2 231.4v2.5M319.3 220.2v.3h.8v-.3M324.7 220.2v.3h.8"/>
<path d="M325.6 220.5h.1M325.6 220.2v.3M307.9 240.9h6v.9h-6z"/>
<circle cx="302" cy="218.9" r=".4"/>
<circle cx="310.9" cy="225" r=".35"/>
<circle cx="310.9" cy="233.2" r=".35"/>
</g>
<path d="M394 91.5h8v46.7h-8" fill="none" stroke="#004ea2" stroke-width=".28"/>
<g fill="#004ea2">
<path d="M400.9 136h2.2l-1.1 2.2z"/>
<path d="M402 91.5l1.1 2.2h-2.2z"/>
</g>
<path d="M15.3 261.6l.7-.5 .5-.1h387a1.5 1.5 0 0 1 1.5 1.5v17a1.5 1.5 0 0 1-1.5 1.5h-387a1.5 1.5 0 0 1-1.5-1.5v-17z" fill-rule="evenodd" fill="#d7f2f9" stroke="#b0b8dd" stroke-width=".3"/>
<path d="M15 284h390" fill="none" stroke="#b0b8dd" stroke-width=".3"/>
<text font-size="4.9" fill="#002060" x="15" y="15">FOLDED / PARKED PLAN REFERENCE</text>
<text font-size="2.6" fill="#004ea2" x="387.4" y="15">SHEET 03 / 03</text>
<text font-size="2.6" fill="#5d6a76" x="15" y="24">Folded state - envelope and storage-width evidence from rotor-folded.FCStd</text>
<g font-size="2.5" fill="#002060">
<text x="19" y="40">H FOLDED TOP</text>
<text x="19" y="195">I FOLDED FRONT</text>
<text x="224" y="195">J FOLDED RIGHT</text>
</g>
<text font-size="2.3" fill="#002060" x="19" y="270">FOLDED STATE NOTES</text>
<text font-size="2.2" fill="#004ea2" x="404.2" y="131.6" transform="rotate(-90 404.2 131.6)">FOLDED Y PROJECTION 3,503.9</text>
<g font-size="2" fill="#5d6a76">
<text x="381.2" y="40">LOOK DIRECTION +Z</text>
<text x="15" y="289">C1 CAD REFERENCE | NOT FOR MANUFACTURE | UN-TOLERANCED | ALL DIMENSIONS mm</text>
<text x="394.9" y="289">PAGE 3 / 3</text>
</g>
<text font-size="2" fill="#172333" x="19" y="278">Measured folded assembly envelope: X 18,313.5 x Y 3,503.9 x Z 2,765.0 mm; width is a fixed-axis Y projection.</text>
<g font-size="1.9" fill="#5d6a76">
<text x="19" y="174">REF SCALE 1:75</text>
<text x="19" y="254">REF SCALE 1:101</text>
<text x="224" y="254">REF SCALE 1:100</text>
</g>
</svg>
